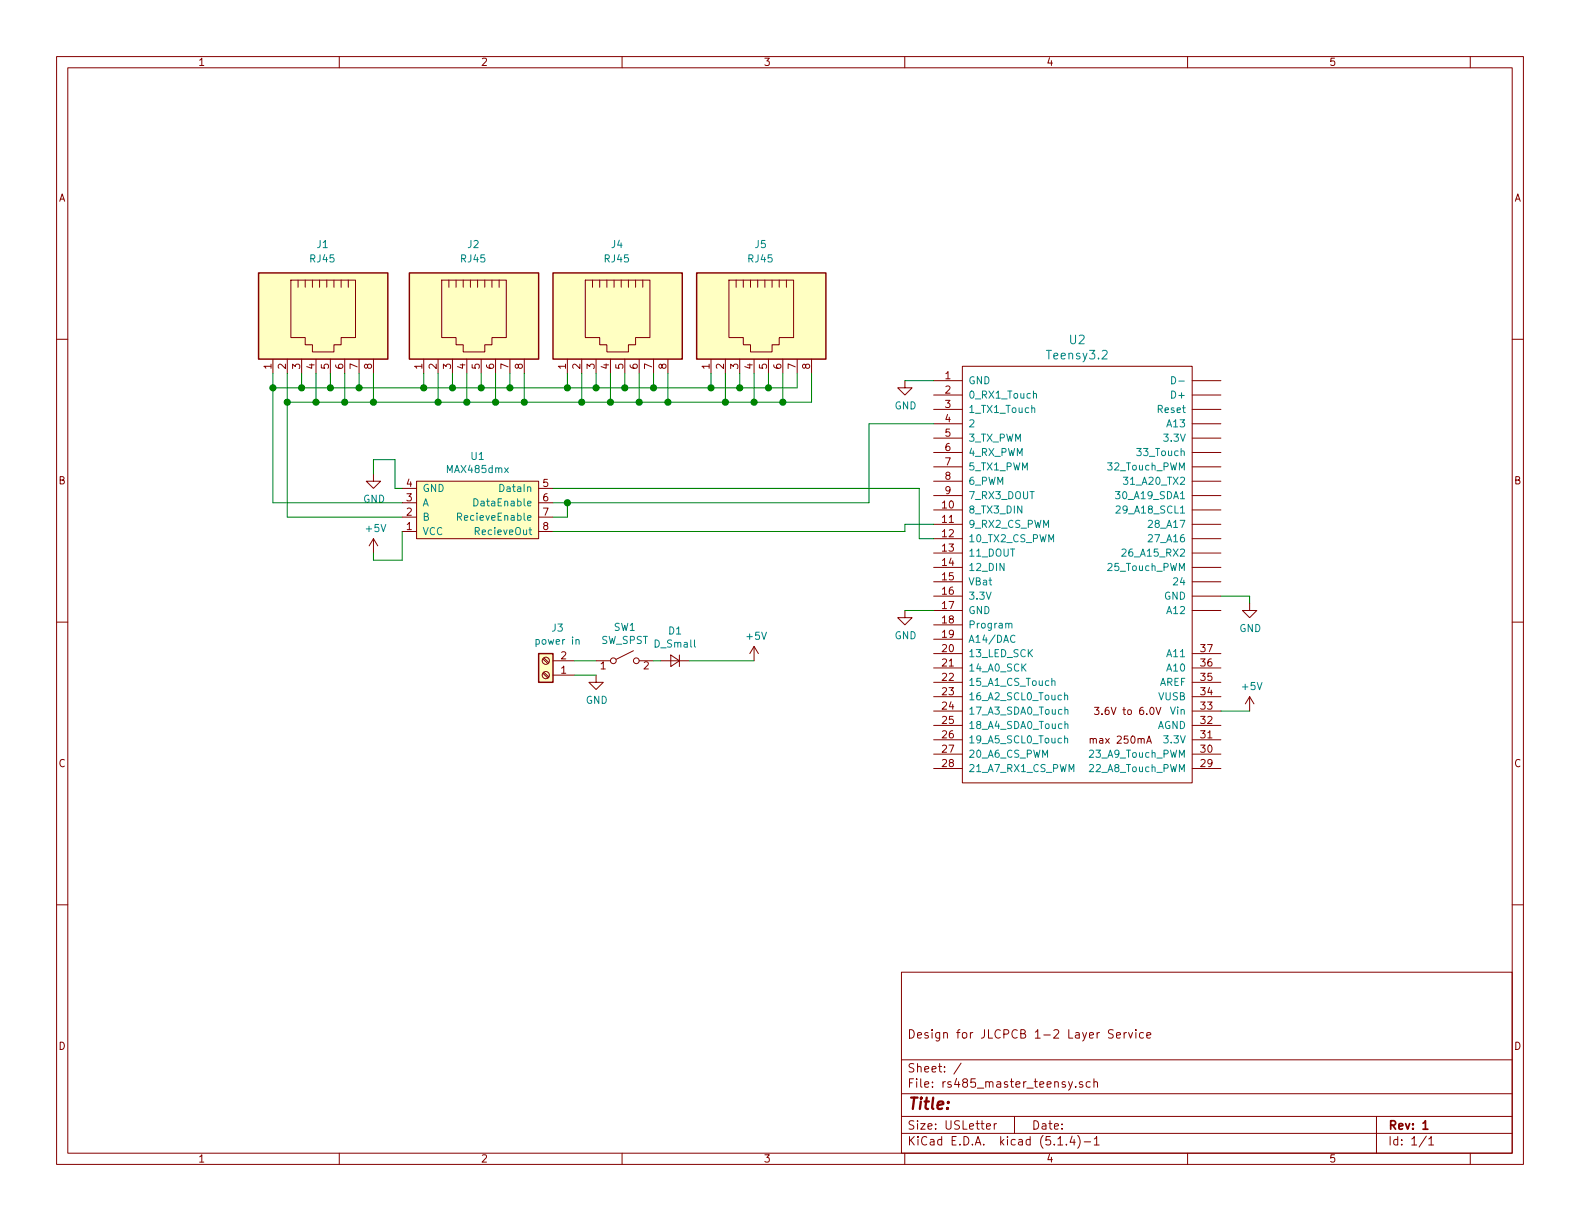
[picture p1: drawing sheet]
<svg xmlns="http://www.w3.org/2000/svg" width="279mm" height="216mm" viewBox="0 0 279 216" stroke-linecap="round" stroke-linejoin="round" font-family="sans-serif">
<g fill="none" stroke="#840000" stroke-width=".18">
<path d="M10 10h259.4v195.9h-259.4zM12 12h255.4v191.9h-255.4zM60 10v2M110 10v2M160 10v2M210 10v2M260 10v2M10 60h2M51.4 49.5h11.5v10.2h-2.6v1.3h-1.2v1.2h-3.9v-1.2h-1.2v-1.3h-2.6zM52.7 49.5v1.3M54 49.5v1.3M55.2 49.5v1.3"/>
<path d="M56.5 49.5v1.3M57.8 49.5v1.3M59.1 49.5v1.3M60.3 49.5v1.3M61.6 49.5v1.3M78.1 49.5h11.4v10.2h-2.5v1.3h-1.3v1.2h-3.8v-1.2h-1.3v-1.3h-2.5zM79.4 49.5v1.3M80.6 49.5v1.3M81.9 49.5v1.3M83.2 49.5v1.3M84.5 49.5v1.3M85.7 49.5v1.3"/>
<path d="M87 49.5v1.3M88.3 49.5v1.3M103.5 49.5h11.4v10.2h-2.5v1.3h-1.3v1.2h-3.8v-1.2h-1.3v-1.3h-2.5zM104.8 49.5v1.3M106 49.5v1.3M107.3 49.5v1.3M108.6 49.5v1.3M109.9 49.5v1.3M111.1 49.5v1.3M112.4 49.5v1.3M113.7 49.5v1.3M128.9 49.5h11.4v10.2h-2.5v1.3h-1.3v1.2h-3.8v-1.2h-1.3v-1.3h-2.5z"/>
<path d="M130.2 49.5v1.3M131.4 49.5v1.3M132.7 49.5v1.3M134 49.5v1.3M135.3 49.5v1.3M136.5 49.5v1.3M137.8 49.5v1.3M139.1 49.5v1.3M267.4 60h2M48.3 63.5v2.5M50.8 63.5v2.5M53.3 63.5v2.5"/>
<path d="M55.9 63.5v2.5M58.4 63.5v2.5M61 63.5v2.5M63.5 63.5v2.5M66 63.5v2.5M74.9 63.5v2.5M77.5 63.5v2.5M80 63.5v2.5M82.5 63.5v2.5M85.1 63.5v2.5M87.6 63.5v2.5M90.2 63.5v2.5"/>
<path d="M92.7 63.5v2.5M100.3 63.5v2.5M102.9 63.5v2.5M105.4 63.5v2.5M107.9 63.5v2.5M110.5 63.5v2.5M113 63.5v2.5M115.6 63.5v2.5M118.1 63.5v2.5M125.7 63.5v2.5M128.3 63.5v2.5M130.8 63.5v2.5"/>
<path d="M133.3 63.5v2.5M135.9 63.5v2.5M138.4 63.5v2.5M141 63.5v2.5M143.5 63.5v2.5M160 67.3v1.3h1.3l-1.3 1.3-1.3-1.3h1.3M165.1 67.3h5.1M165.1 69.9h5.1M165.1 72.4h5.1M165.1 74.9h5.1M165.1 77.5h5.1M170.2 64.8h40.6v73.6h-40.6z"/>
<path d="M210.8 67.3h5.1M210.8 69.9h5.1M210.8 72.4h5.1M210.8 74.9h5.1M210.8 77.5h5.1M66 83.8v1.3h1.3l-1.3 1.3-1.2-1.3h1.2M66 95.3v2.5M66 95.3l-.7 1.2M66 95.3l.8 1.2M71.1 94h2.6M71.1 91.4h2.6M71.1 88.9h2.6"/>
<path d="M71.1 86.4h2.6M73.7 85.1h21.5v10.2h-21.5zM95.2 94h2.6M95.2 91.4h2.6M95.2 88.9h2.6M95.2 86.4h2.6M165.1 90.2h5.1M165.1 92.7h5.1M165.1 95.3h5.1M165.1 97.8h5.1M165.1 80h5.1M165.1 82.6h5.1"/>
<path d="M165.1 85.1h5.1M165.1 87.6h5.1M210.8 90.2h5.1M210.8 92.7h5.1M210.8 95.3h5.1M210.8 97.8h5.1M210.8 80h5.1M210.8 82.6h5.1M210.8 85.1h5.1M210.8 87.6h5.1M10 110h2M96 116.5l.9 .8"/>
<path d="M96 119l.9 .9M96.2 116.3l.9 .9M96.2 118.9l.9 .8M97.8 116.8h3.8M97.8 119.4h3.8M105.4 119.4v1.3h1.3l-1.3 1.2-1.3-1.2h1.3M105.4 116.8h2.5M112 115.1l-3 1.5M113 116.8h2.6M116.8 116.8h5.1M118.6 115.8l1.5 1-1.5 1.1zM120.1 115.8v2.1"/>
<path d="M133.3 114.3l-.7 1.3M133.3 114.3v2.5M133.3 114.3l.8 1.3M160 108v1.2h1.3l-1.3 1.3-1.3-1.3h1.3M165.1 100.3h5.1M165.1 102.9h5.1M165.1 105.4h5.1M165.1 108h5.1M165.1 110.5h5.1M165.1 113h5.1M165.1 115.6h5.1M165.1 118.1h5.1"/>
<path d="M210.8 100.3h5.1M210.8 102.9h5.1M210.8 105.4h5.1M210.8 108h5.1M210.8 115.6h5.1M210.8 118.1h5.1M221 106.7v1.3h1.2l-1.2 1.2-1.3-1.2h1.3M267.4 110h2M165.1 120.7h5.1M165.1 123.2h5.1M165.1 125.7h5.1M165.1 128.3h5.1"/>
<path d="M165.1 130.8h5.1M165.1 133.4h5.1M165.1 135.9h5.1M193.5 125.1h.8l-.4 .5 .4 .1v.4l-.2 .2-.6-.1M202.8 131.4l.4-1.3 .4 1.3M202.9 131.1h.6M204.4 125.1l.5 1.2 .4-1.2M210.8 120.7h5.1M210.8 123.2h5.1M210.8 125.7h5.1M210.8 128.3h5.1M210.8 130.8h5.1"/>
<path d="M210.8 133.4h5.1M210.8 135.9h5.1M221 123.2l-.8 1.3M221 123.2v2.5M221 123.2l.7 1.3M10 160h2M267.4 160h2M159.4 171.9h108v32h-108zM159.4 197.4h108M159.4 193.4h108M159.4 187.4h108M170 188l-1.3 1.9"/>
<path d="M174.4 199.2l.8-.2-.1-.2-.4-.1-.3 .2 .1 .7h.6M175.8 198.7v1M176.2 198.7l-.3 .1-.1 .2M179.4 197.4v3M189.7 191.3l-.5 1.3-.2 .2M190.2 192.1v.2M191.4 191.3a.37 .37 0 0 0-.5 .2v.2l.5 .1 .1 .2-.2 .3-.4-.1M192.8 191.3h-.4l-.3 .2 .1 .6 .2 .2 .4-.1M193.4 191.4l.1-.1a.37 .37 0 0 1 .6 .2v.8M193.4 190.8v1.5M196.8 182.1h-.5l-.3 .2 .1 .4 .7 .3v.4l-.2 .2-.6-.1M197.4 183.1l.7-.2v-.2l-.5-.1-.2 .2 .1 .7h.6"/>
<path d="M198.8 182.6v1M199.2 182.6l-.4 .3M199.6 182.6l.3 1 .4-1M200.9 182.1v.1M200.9 182.6v1M202.2 182.7l-.4-.1-.3 .3 .1 .5 .2 .2 .4-.1M202.8 183.1l.7-.2-.1-.2-.4-.1-.2 .2v.7h.6M243.4 197.4v6.5M60 203.9v2M110 203.9v2M159.4 200.4h108M160 203.9v2"/>
<path d="M187.1 202.5h.8M188.6 202.3v.2M189.6 200.9l-.4 1.1h.9M189.9 201.5v1M190.6 200.8a1.71 1.71 0 0 1 0 2.2M191.7 201.9h1.2M193.5 201.4l.4-.4v1.5M193.5 202.5h.9M210 203.9v2M252.2 200.9l-1.2 1.9M252.7 201.4l.4-.4v1.5M252.7 202.5h.8"/>
<path d="M260 203.9v2"/>
<circle cx="96.5" cy="119.4" r=".63"/>
<circle cx="96.5" cy="116.8" r=".63"/>
<circle cx="108.5" cy="116.8" r=".51"/>
<circle cx="112.5" cy="116.8" r=".51"/>
</g>
<path d="M251.6 198.6l.5-.4v1.5M251.6 199.7h.9" fill="none" stroke="#840000" stroke-width=".3"/>
<g fill="#ffffc2" stroke="#ffffc2" stroke-width=".18">
<path d="M45.7 48.3h22.9v15.2h-22.9z"/>
<path d="M95.2 115.6h2.6v5.1h-2.6z"/>
<path d="M73.7 85.1h21.5v10.2h-21.5z"/>
<path d="M72.4 48.3h22.8v15.2h-22.8z"/>
<path d="M97.8 48.3h22.8v15.2h-22.8z"/>
<path d="M123.2 48.3h22.8v15.2h-22.8z"/>
</g>
<path d="M45.7 48.3h22.9v15.2h-22.9zM72.4 48.3h22.8v15.2h-22.8zM97.8 48.3h22.8v15.2h-22.8zM123.2 48.3h22.8v15.2h-22.8zM95.2 115.6h2.6v5.1h-2.6z" fill="none" stroke="#840000" stroke-width=".25"/>
<g fill="none" stroke="#008484" stroke-width=".18">
<path d="M182.4 72.2l.2-.1 .3 .1 .1 .7M182.8 69.7l.1-.1h.3l.1 .8M207.2 66.6a.64 .64 0 0 1 .7 .6 .64 .64 0 0 1-.7 .7zM208.5 67.4h.9M80.9 91.4l.6-.1 .1-.1v-.3l-.2-.2h-.5v1.3M81.2 91.4l.4 .6M83.8 88.2a.64 .64 0 0 1 .7 .6 .64 .64 0 0 1-.7 .7zM197.3 86.9h.7l-.4 .5 .4 .1v.6l-.2 .1-.5-.1M197.4 89.6l.5-.1 .2 .3-.1 .2-.7 .7h.8M198.4 97.2l.5-.1 .2 .3-.8 .9h.8M198.7 84.4h.7l-.4 .5 .4 .1v.4l-.2 .2-.5-.1M203.1 94.7l.5-.2 .2 .4-.1 .2-.7 .7h.8"/>
<path d="M203.1 92.1l.5-.1 .2 .4-.1 .2-.7 .7h.8M101.9 113.2l.1-.1h.3l.1 .8M178.4 110.4l.2-.2 .3 .1v.7M179.5 112.4a.6 .6 0 0 0-.9 .5 .6 .6 0 0 0 .6 .7l.3-.1M186 120.5l.2-.1h.3l.1 .8M188.3 123l.1-.1 .3 .1 .1 .7M188.3 130.7l.1-.2 .3 .1 .1 .8M188.3 122.5v1.2M188.3 130.1v1.3M188.3 125.6l.2-.1h.3v.8M188.3 128.1l.2-.1h.3v.8"/>
</g>
<g fill="none" stroke="#008400" stroke-width=".18">
<path d="M48.3 66v22.9h22.8M50.8 66v25.4h20.3M53.3 66v2.6M55.9 66v5.1M58.4 66v2.6M61 66v5.1M63.5 66v2.6M66 66v5.1M74.9 66v2.6M77.5 66v5.1M80 66v2.6M82.5 66v5.1"/>
<path d="M85.1 66v2.6M87.6 66v5.1M90.2 66v2.6M92.7 66v5.1M100.3 66v2.6M102.9 66v5.1M105.4 66v2.6M107.9 66v5.1M110.5 66v2.6M113 66v5.1M115.6 66v2.6M118.1 66v5.1"/>
<path d="M125.7 66v2.6M128.3 66v5.1M130.8 66v2.6M133.3 66v5.1M135.9 66v2.6M138.4 66v5.1M141 66v2.6h-92.7M143.5 66v5.1h-92.7M160 67.3h5.1M165.1 74.9h-11.4v14h-55.9M66 83.8v-2.5h3.8v5.1h1.3M71.1 94v5.1h-5.1v-1.3"/>
<path d="M97.8 86.4h64.8v8.9h2.5M100.3 88.9v2.5h-2.5M165.1 92.7h-5.1v1.3h-62.2M101.6 116.8h3.8M101.6 119.4h3.8M115.6 116.8h1.2M121.9 116.8h11.4M160 108h5.1M215.9 105.4h5.1v1.3M215.9 125.7h5.1"/>
</g>
<g fill="#008400" stroke="#008400" stroke-width=".25">
<circle cx="48.3" cy="68.6" r=".51"/>
<circle cx="74.9" cy="68.6" r=".51"/>
<circle cx="63.5" cy="68.6" r=".51"/>
<circle cx="58.4" cy="68.6" r=".51"/>
<circle cx="80" cy="68.6" r=".51"/>
<circle cx="100.3" cy="88.9" r=".51"/>
<circle cx="53.3" cy="68.6" r=".51"/>
<circle cx="130.8" cy="68.6" r=".51"/>
<circle cx="66" cy="71.1" r=".51"/>
<circle cx="61" cy="71.1" r=".51"/>
<circle cx="77.5" cy="71.1" r=".51"/>
<circle cx="55.9" cy="71.1" r=".51"/>
<circle cx="82.6" cy="71.1" r=".51"/>
<circle cx="87.6" cy="71.1" r=".51"/>
<circle cx="50.8" cy="71.1" r=".51"/>
<circle cx="92.7" cy="71.1" r=".51"/>
<circle cx="102.9" cy="71.1" r=".51"/>
<circle cx="135.9" cy="68.6" r=".51"/>
<circle cx="108" cy="71.1" r=".51"/>
<circle cx="85.1" cy="68.6" r=".51"/>
<circle cx="113" cy="71.1" r=".51"/>
<circle cx="118.1" cy="71.1" r=".51"/>
<circle cx="125.7" cy="68.6" r=".51"/>
<circle cx="128.3" cy="71.1" r=".51"/>
<circle cx="115.6" cy="68.6" r=".51"/>
<circle cx="133.4" cy="71.1" r=".51"/>
<circle cx="138.4" cy="71.1" r=".51"/>
<circle cx="110.5" cy="68.6" r=".51"/>
<circle cx="105.4" cy="68.6" r=".51"/>
<circle cx="100.3" cy="68.6" r=".51"/>
<circle cx="90.2" cy="68.6" r=".51"/>
</g>
<text font-size="2.8" fill="#840000" x="160.4" y="196.2">Title:</text>
<g font-size="2.1" fill="#008484">
<text x="185.4" y="63.6">Teensy3.2</text>
<text x="189.2" y="60.9">U2</text>
</g>
<g font-size="2.1" fill="#840000">
<text x="160.4" y="183.6">Design for JLCPCB 1-2 Layer Service</text>
<text x="160.4" y="189.6">Sheet: /</text>
<text x="160.4" y="192.3">File: rs485_master_teensy.sch</text>
<text x="160.4" y="202.5">KiCad E.D.A. kicad (5.1.4)-1</text>
<text x="160.4" y="199.7">Size: USLetter</text>
<text x="182.4" y="199.7">Date:</text>
<text x="245.4" y="199.7">Rev: 1</text>
<text x="245.4" y="202.5">Id: 1/1</text>
</g>
<g font-size="1.8" fill="#840000">
<text x="35" y="11.6">1</text>
<text x="85" y="11.6">2</text>
<text x="135" y="11.6">3</text>
<text x="185" y="11.6">4</text>
<text x="235" y="11.6">5</text>
<text x="10.4" y="35.6">A</text>
<text x="267.8" y="35.6">A</text>
<text x="48" y="65.3" transform="rotate(-90 48 65.3)">1</text>
<text x="50.5" y="65.3" transform="rotate(-90 50.5 65.3)">2</text>
<text x="53.1" y="65.3" transform="rotate(-90 53.1 65.3)">3</text>
<text x="55.6" y="65.3" transform="rotate(-90 55.6 65.3)">4</text>
<text x="58.2" y="65.3" transform="rotate(-90 58.2 65.3)">5</text>
<text x="60.7" y="65.3" transform="rotate(-90 60.7 65.3)">6</text>
<text x="63.2" y="65.3" transform="rotate(-90 63.2 65.3)">7</text>
<text x="65.8" y="65.3" transform="rotate(-90 65.8 65.3)">8</text>
<text x="74.7" y="65.3" transform="rotate(-90 74.7 65.3)">1</text>
<text x="77.2" y="65.3" transform="rotate(-90 77.2 65.3)">2</text>
<text x="79.8" y="65.3" transform="rotate(-90 79.8 65.3)">3</text>
<text x="82.3" y="65.3" transform="rotate(-90 82.3 65.3)">4</text>
<text x="84.8" y="65.3" transform="rotate(-90 84.8 65.3)">5</text>
<text x="87.4" y="65.3" transform="rotate(-90 87.4 65.3)">6</text>
<text x="89.9" y="65.3" transform="rotate(-90 89.9 65.3)">7</text>
<text x="92.5" y="65.3" transform="rotate(-90 92.5 65.3)">8</text>
<text x="100.1" y="65.3" transform="rotate(-90 100.1 65.3)">1</text>
<text x="102.6" y="65.3" transform="rotate(-90 102.6 65.3)">2</text>
<text x="105.2" y="65.3" transform="rotate(-90 105.2 65.3)">3</text>
<text x="107.7" y="65.3" transform="rotate(-90 107.7 65.3)">4</text>
<text x="110.2" y="65.3" transform="rotate(-90 110.2 65.3)">5</text>
<text x="112.8" y="65.3" transform="rotate(-90 112.8 65.3)">6</text>
<text x="115.3" y="65.3" transform="rotate(-90 115.3 65.3)">7</text>
<text x="117.9" y="65.3" transform="rotate(-90 117.9 65.3)">8</text>
<text x="125.5" y="65.3" transform="rotate(-90 125.5 65.3)">1</text>
<text x="128" y="65.3" transform="rotate(-90 128 65.3)">2</text>
<text x="130.6" y="65.3" transform="rotate(-90 130.6 65.3)">3</text>
<text x="133.1" y="65.3" transform="rotate(-90 133.1 65.3)">4</text>
<text x="135.6" y="65.3" transform="rotate(-90 135.6 65.3)">5</text>
<text x="138.2" y="65.3" transform="rotate(-90 138.2 65.3)">6</text>
<text x="140.7" y="65.3" transform="rotate(-90 140.7 65.3)">7</text>
<text x="143.3" y="65.3" transform="rotate(-90 143.3 65.3)">8</text>
<text x="167.2" y="67.1">1</text>
<text x="167.2" y="69.6">2</text>
<text x="167.2" y="72.1">3</text>
<text x="167.2" y="74.7">4</text>
<text x="167.2" y="77.2">5</text>
<text x="167.2" y="79.8">6</text>
<text x="167.2" y="82.3">7</text>
<text x="10.4" y="85.6">B</text>
<text x="71.9" y="88.6">3</text>
<text x="71.9" y="86.1">4</text>
<text x="96" y="86.1">5</text>
<text x="96" y="88.6">6</text>
<text x="166.7" y="89.9">10</text>
<text x="167.2" y="84.8">8</text>
<text x="167.2" y="87.4">9</text>
<text x="267.8" y="85.6">B</text>
<text x="71.9" y="93.7">1</text>
<text x="71.9" y="91.2">2</text>
<text x="96" y="91.2">7</text>
<text x="96" y="93.7">8</text>
<text x="166.7" y="92.5">11</text>
<text x="166.7" y="95">12</text>
<text x="166.7" y="97.5">13</text>
<text x="166.7" y="100.1">14</text>
<text x="166.7" y="102.6">15</text>
<text x="166.7" y="105.2">16</text>
<text x="166.7" y="107.7">17</text>
<text x="166.7" y="110.2">18</text>
<text x="166.7" y="112.8">19</text>
<text x="99.2" y="119.1">1</text>
<text x="99.2" y="116.6">2</text>
<text x="106.2" y="118.4">1</text>
<text x="113.8" y="118.4">2</text>
<text x="166.7" y="115.3">20</text>
<text x="166.7" y="117.9">21</text>
<text x="212.4" y="117.9">36</text>
<text x="212.4" y="115.3">37</text>
<text x="166.7" y="120.4">22</text>
<text x="166.7" y="122.9">23</text>
<text x="166.7" y="125.5">24</text>
<text x="212.4" y="125.5">33</text>
<text x="212.4" y="122.9">34</text>
<text x="212.4" y="120.4">35</text>
<text x="166.7" y="128">25</text>
<text x="166.7" y="130.6">26</text>
<text x="193.2" y="131.5">max 250mA</text>
<text x="194.4" y="126.4">3.6V to 6.0V</text>
<text x="212.4" y="130.6">31</text>
<text x="212.4" y="128">32</text>
<text x="10.4" y="135.6">C</text>
<text x="166.7" y="133.1">27</text>
<text x="166.7" y="135.6">28</text>
<text x="212.4" y="135.6">29</text>
<text x="212.4" y="133.1">30</text>
<text x="267.8" y="135.6">C</text>
<text x="10.4" y="185.6">D</text>
<text x="267.8" y="185.6">D</text>
<text x="35" y="205.5">1</text>
<text x="85" y="205.5">2</text>
<text x="135" y="205.5">3</text>
<text x="185" y="205.5">4</text>
<text x="235" y="205.5">5</text>
</g>
<g font-size="1.8" fill="#008484">
<text x="54.9" y="46.4">RJ45</text>
<text x="56.1" y="43.9">J1</text>
<text x="81.6" y="46.4">RJ45</text>
<text x="82.8" y="43.9">J2</text>
<text x="107" y="46.4">RJ45</text>
<text x="108.2" y="43.9">J4</text>
<text x="132.4" y="46.4">RJ45</text>
<text x="133.6" y="43.9">J5</text>
<text x="171.2" y="67.9">GND</text>
<text x="171.2" y="70.5">0_RX1_Touch</text>
<text x="207.5" y="70.5">D+</text>
<text x="158.2" y="72.4">GND</text>
<text x="171.2" y="73">1_TX1_Touch</text>
<text x="171.2" y="75.6">2</text>
<text x="205" y="73">Reset</text>
<text x="206.6" y="75.6">A13</text>
<text x="79.2" y="83.6">MAX485dmx</text>
<text x="83.3" y="81.3">U1</text>
<text x="171.2" y="78.1">3_TX_PWM</text>
<text x="171.2" y="80.6">4_RX_PWM</text>
<text x="171.2" y="83.2">5_TX1_PWM</text>
<text x="196.2" y="83.2">32_Touch_PWM</text>
<text x="201.5" y="80.6">33_Touch</text>
<text x="206.2" y="78.1">3.3V</text>
<text x="64.2" y="88.9">GND</text>
<text x="74.7" y="89.5">A</text>
<text x="74.7" y="87">GND</text>
<text x="84.6" y="89.5">DataEnable</text>
<text x="88.8" y="87">DataIn</text>
<text x="171.2" y="85.7">6_PWM</text>
<text x="171.2" y="88.3">7_RX3_DOUT</text>
<text x="197.9" y="88.3">30_A19_SDA1</text>
<text x="199.4" y="85.7">31_A20_TX2</text>
<text x="64.8" y="94.1">+5V</text>
<text x="74.7" y="94.6">VCC</text>
<text x="74.7" y="92.1">B</text>
<text x="81.7" y="92.1">RecieveEnable</text>
<text x="84.5" y="94.6">RecieveOut</text>
<text x="171.2" y="90.8">8_TX3_DIN</text>
<text x="171.2" y="93.3">9_RX2_CS_PWM</text>
<text x="171.2" y="95.9">10_TX2_CS_PWM</text>
<text x="198.1" y="90.8">29_A18_SCL1</text>
<text x="203.6" y="95.9">27_A16</text>
<text x="203.6" y="93.3">28_A17</text>
<text x="171.2" y="98.4">11_DOUT</text>
<text x="171.2" y="101">12_DIN</text>
<text x="196.2" y="101">25_Touch_PWM</text>
<text x="199.2" y="98.4">26_A15_RX2</text>
<text x="171.2" y="103.5">VBat</text>
<text x="171.2" y="106">3.3V</text>
<text x="205.9" y="106">GND</text>
<text x="207.8" y="103.5">24</text>
<text x="95" y="114">power in</text>
<text x="97.6" y="111.7">J3</text>
<text x="106.3" y="113.9">SW_SPST</text>
<text x="108.6" y="111.6">SW1</text>
<text x="118.3" y="112.2">D1</text>
<text x="132.1" y="113.1">+5V</text>
<text x="158.2" y="113">GND</text>
<text x="171.2" y="108.6">GND</text>
<text x="171.2" y="111.1">Program</text>
<text x="171.2" y="113.7">A14/DAC</text>
<text x="206.6" y="108.6">A12</text>
<text x="219.2" y="111.8">GND</text>
<text x="115.9" y="114.5">D_Small</text>
<text x="171.2" y="116.2">13_LED_SCK</text>
<text x="171.2" y="118.7">14_A0_SCK</text>
<text x="206.6" y="118.7">A10</text>
<text x="206.6" y="116.2">A11</text>
<text x="103.6" y="124.5">GND</text>
<text x="171.2" y="121.3">15_A1_CS_Touch</text>
<text x="171.2" y="123.8">16_A2_SCL0_Touch</text>
<text x="204.9" y="123.8">VUSB</text>
<text x="205" y="121.3">AREF</text>
<text x="219.8" y="122">+5V</text>
<text x="171.2" y="126.4">17_A3_SDA0_Touch</text>
<text x="171.2" y="128.9">18_A4_SDA0_Touch</text>
<text x="171.2" y="131.4">19_A5_SCL0_Touch</text>
<text x="204.6" y="128.9">AGND</text>
<text x="206.2" y="131.4">3.3V</text>
<text x="207.1" y="126.4">Vin</text>
<text x="171.2" y="134">20_A6_CS_PWM</text>
<text x="171.2" y="136.5">21_A7_RX1_CS_PWM</text>
<text x="193" y="136.5">22_A8_Touch_PWM</text>
<text x="193" y="134">23_A9_Touch_PWM</text>
</g>
</svg>
